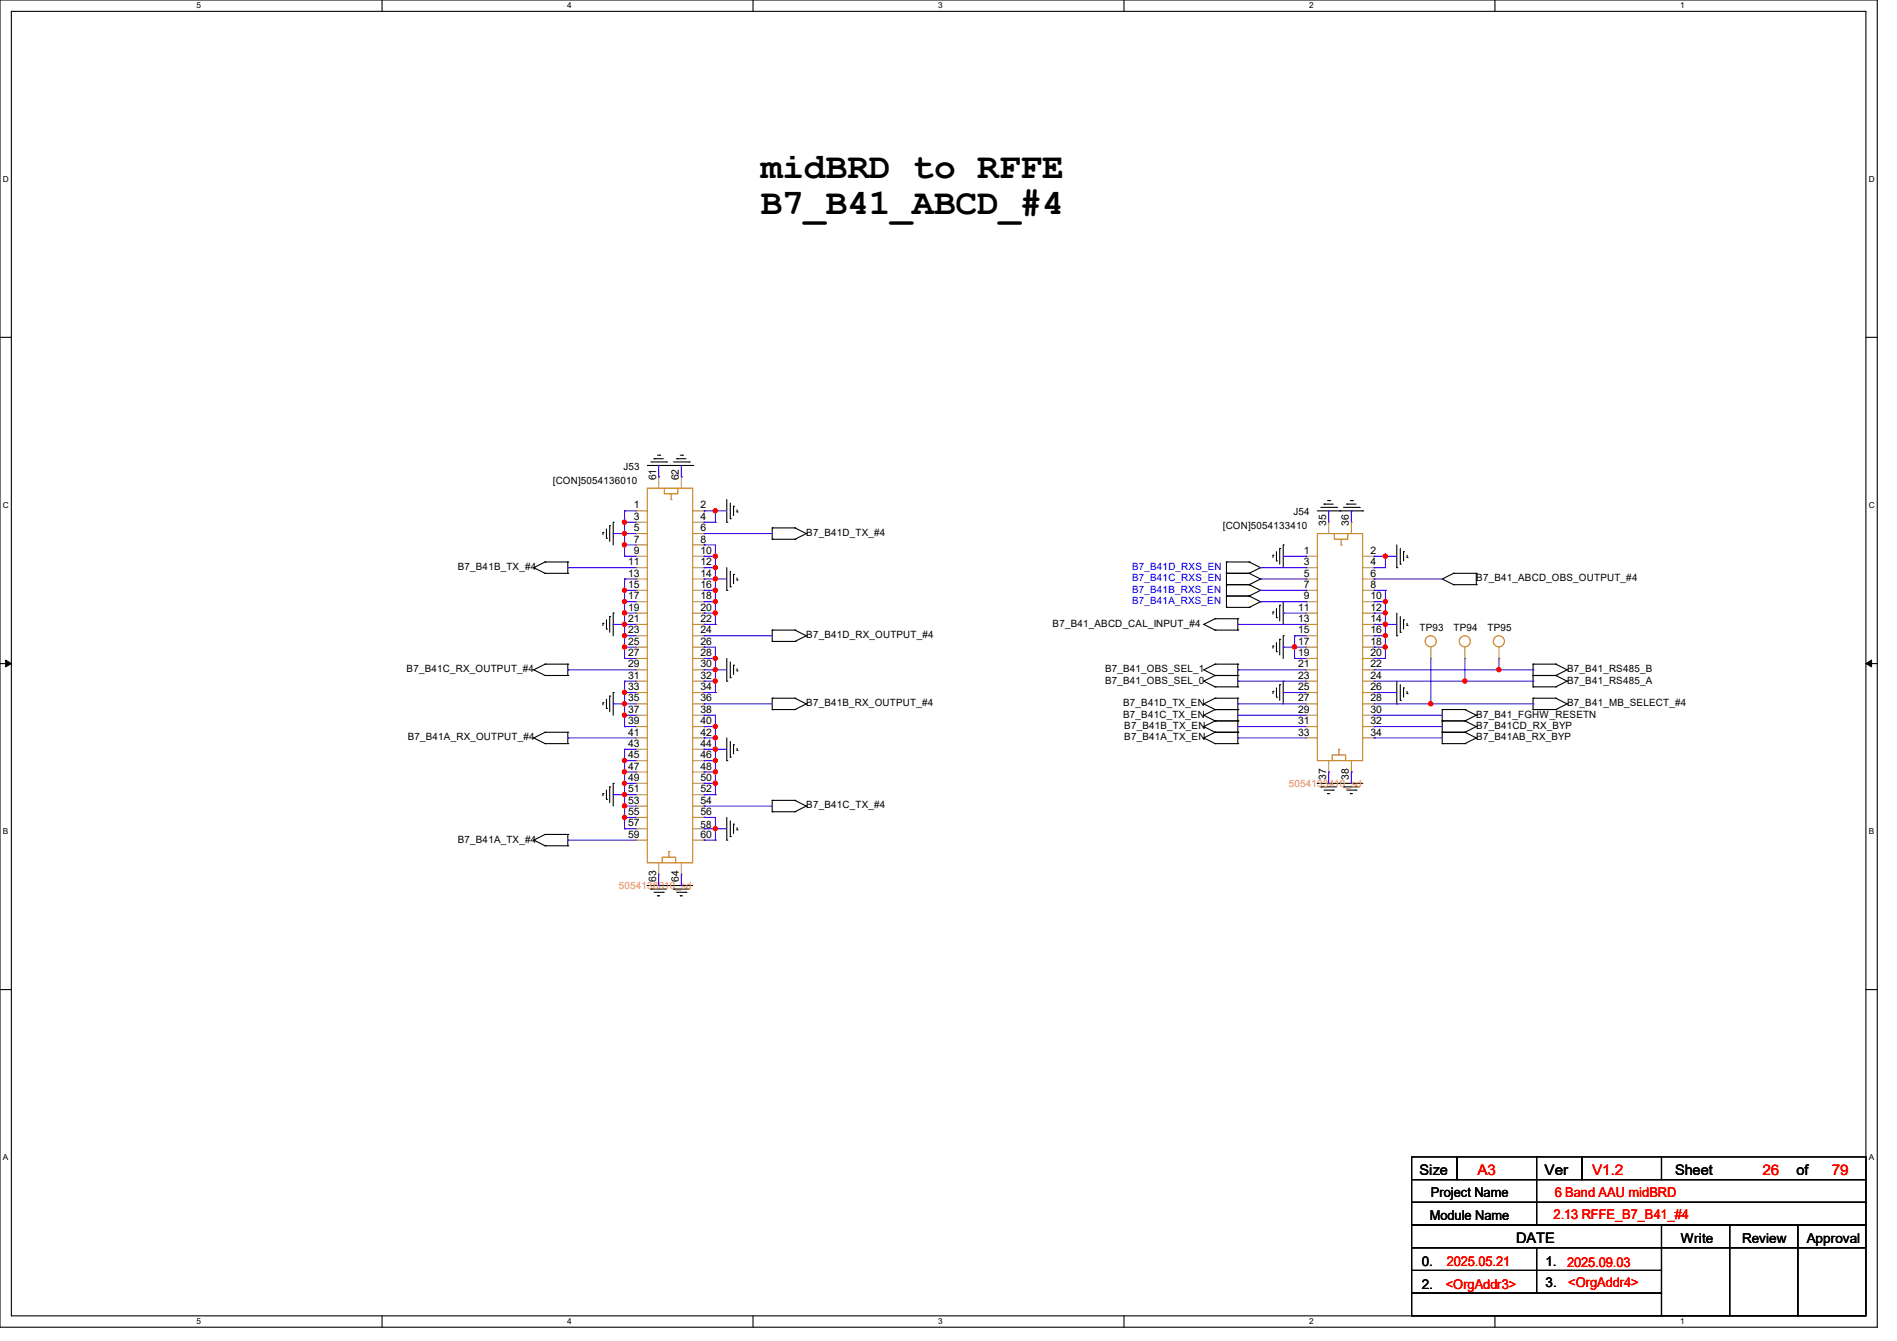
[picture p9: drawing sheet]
<svg xmlns="http://www.w3.org/2000/svg" width="297mm" height="210mm" viewBox="0 0 297 210" stroke-linecap="round" stroke-linejoin="round" font-family="sans-serif">
<path d="M0 0h293.9v207.9h-293.9zM1.8 1.8h290.3v204.3h-290.3z" fill="none" stroke="#000" stroke-width=".17"/>
<g fill="#fff">
<path d="M30.8 .2h.7v1.4h-.7z"/>
<path d="M30.8 206.2h.7v1.4h-.7z"/>
</g>
<path d="M59.8 0v1.8M59.8 206.1v1.8" fill="none" stroke="#000" stroke-width=".17"/>
<g fill="#fff">
<path d="M88.8 .2h.7v1.4h-.7z"/>
<path d="M88.8 206.2h.7v1.4h-.7z"/>
</g>
<path d="M117.9 0v1.8M117.9 206.1v1.8" fill="none" stroke="#000" stroke-width=".17"/>
<g fill="#fff">
<path d="M146.9 .2h.7v1.4h-.7z"/>
<path d="M146.9 206.2h.7v1.4h-.7z"/>
</g>
<path d="M176 0v1.8M176 206.1v1.8" fill="none" stroke="#000" stroke-width=".17"/>
<g fill="#fff">
<path d="M205 .2h.7v1.4h-.7z"/>
<path d="M205 206.2h.7v1.4h-.7z"/>
</g>
<path d="M234.1 0v1.8M234.1 206.1v1.8" fill="none" stroke="#000" stroke-width=".17"/>
<g fill="#fff">
<path d="M263.1 .2h.6v1.4h-.6z"/>
<path d="M263.1 206.2h.6v1.4h-.6z"/>
<path d="M.5 27.3h.9v1.4h-.9z"/>
<path d="M292.6 27.3h.9v1.4h-.9z"/>
<path d="M.5 78.4h.9v1.4h-.9z"/>
<path d="M292.6 78.4h.9v1.4h-.9z"/>
</g>
<path d="M0 52.8h1.8M292.1 52.8h1.8" fill="none" stroke="#000" stroke-width=".17"/>
<g fill="#fff">
<path d="M.5 129.5h.8v1.4h-.8z"/>
<path d="M292.6 129.5h.8v1.4h-.8z"/>
</g>
<path d="M0 103.9h1.8M292.1 103.9h1.8" fill="none" stroke="#000" stroke-width=".17"/>
<path d="M.9 103.4l.9 .5-.9 .5zM292.1 103.9l.9-.5v1z" fill="#000" stroke="#000" stroke-width=".16"/>
<g fill="#fff">
<path d="M.5 180.5h.8v1.4h-.8z"/>
<path d="M292.6 180.5h.8v1.4h-.8z"/>
</g>
<g fill="none" stroke="#000" stroke-width=".17">
<path d="M101.3 72.9h7.2M101.9 72.3h2.5M102.4 71.8h.1M102.4 71.8h1.4M103 71.3h.3M103.3 71.3h.1M104.4 72.3h.1M104.9 72.9h.1M105.5 72.3h2.4M106 71.8h.1M106 71.8h1.4M106.5 71.3h.3"/>
<path d="M106.8 71.3h.1M107.9 72.3h.1M108.5 72.9h.1M113.8 78.2v3.6M114.3 78.8v2.4M114.9 79.3h.1M114.9 79.3v1.4M115.4 79.8v.4M206.8 79.5h2.5M207.3 79h.1M207.3 79h1.4M207.9 78.4h.3"/>
<path d="M208.2 78.4h.1M209.3 79.5h.1M210.4 79.5h2.4M210.9 79h.1M210.9 79h1.4M211.4 78.4h.4M211.8 78.4h.1M212.8 79.5h.1M83.6 88.9h.1M83.6 88.9l1.7 .9M85.3 88h.1M85.3 89.8h.1"/>
<path d="M85.3 88h3.6M85.3 88l-1.7 .9M85.3 89.8h3.6M88.9 89.8h.1M88.9 88h.1M88.9 88v1.8M94.4 97.6h.1M94.4 83.4h.1M94.4 83.4v.3M94.4 97.6v.4M95 98.5h.1M95 84.3h.1"/>
<path d="M95 82.8v1.5M95 97.1v1.4M95.5 96.6h.1M95.5 82.3h.1M95.5 82.3v2.5M95.5 96.6v2.4M96 96h.1M96 81.8h.1M96 81.8v3.5M96 96v3.6M113.8 92.5h.1M113.8 81.8h.1"/>
<path d="M113.8 88.9v3.6M114.3 91.9h.1M114.3 81.2h.1M114.3 89.5v2.4M114.9 90h.1M114.9 90v1.4M115.4 90.8h.1M115.4 80.2h.1M115.4 90.5v.3M120.9 98.7h.1M120.9 82.7h.1M120.9 84.5h.1"/>
<path d="M120.9 82.7v1.8M120.9 98.7v1.8M120.9 98.7h3.6M120.9 84.5h3.6M120.9 82.7h3.6M124.5 98.7h.1M124.5 84.5h.1M124.5 82.7h.1M124.5 98.7l1.7 .9M124.5 82.7l1.7 .9M126.2 99.6h.1M126.2 83.6h.1"/>
<path d="M126.2 99.6l-1.7 .9M126.2 83.6l-1.7 .9M188.5 97.8h.1M188.5 97.8l1.7 .9M190.2 96.9h.1M190.2 98.7h.1M190.2 98.7h3.6M190.2 96.9h3.6M190.2 96.9l-1.7 .9M192 88h.1M192 89.8h.1M192 91.6h.1"/>
<path d="M192 93.3h.1M192 95.1h.1M192 88h3.6M192 89.8h3.6M192 88v7.1M192 91.6h3.6M192 93.3h3.6M192 95.1h3.6M193.8 98.7h.1M193.8 96.9h.1M193.8 96.9v1.8M195.6 89.8h.1"/>
<path d="M195.6 88h.1M195.6 91.6h.1M195.6 93.3h.1M195.6 95.1h.1M195.6 88l1.8 .9M195.6 89.8l1.8 .9M195.6 91.6l1.8 .9M195.6 93.3l1.8 .9M197.4 88.9h.1M197.4 90.7h.1M197.4 92.5h.1M197.4 94.2h.1"/>
<path d="M197.4 88.9l-1.8 .9M197.4 90.7l-1.8 .9M197.4 92.5l-1.8 .8M197.4 94.2l-1.8 .9M199.3 87h.1M199.3 95.8h.1M199.3 87v.3M199.3 95.8v.4M199.9 87.8h.1M199.9 96.7h.1M199.9 86.4v1.4M199.9 95.3v1.4"/>
<path d="M200.4 85.9h.1M200.4 94.8h.1M200.4 85.9v2.4M200.4 94.8v2.4M200.9 85.3h.1M200.9 94.2h.1M200.9 99.6h.1M200.9 85.3v3.6M200.9 94.2v3.6M200.9 99.6v3.5M206.2 80h7.2M209.8 80h.1"/>
<path d="M213.4 80h.1M218.7 88.9h.1M218.7 99.6h.1M218.7 85.3v3.6M218.7 96v3.6M219.2 88.3h.1M219.2 99h.1M219.2 85.9v2.4M219.2 96.6v2.4M219.8 86.4h.1M219.8 97.1h.1M219.8 86.4v1.4"/>
<path d="M219.8 97.1v1.4M220.3 87.3h.1M220.3 98h.1M220.3 87v.3M220.3 97.6v.4M225.8 90.7h.1M225.8 90.7l1.8 .9M227.6 89.8h.1M227.6 91.6h.1M227.6 89.8h3.5M227.6 91.6h3.5M227.6 89.8l-1.8 .9"/>
<path d="M231.1 91.6h.1M231.1 89.8h.1M231.1 89.8v1.8M83.6 115.6h.1M83.6 104.9h.1M83.6 104.9l1.7 .9M83.6 115.6l1.7 .9M85.3 114.7h.1M85.3 116.5h.1M85.3 104h.1M85.3 105.8h.1M85.3 114.7h3.6"/>
<path d="M85.3 114.7l-1.7 .9M85.3 116.5h3.6M85.3 104h3.6M85.3 104l-1.7 .9M85.3 105.8h3.6M88.9 116.5h.1M88.9 114.7h.1M88.9 105.8h.1M88.9 104h.1M88.9 104v1.8M88.9 114.7v1.8M94.4 110.1h.1"/>
<path d="M94.4 110.1v.3M95 111h.1M95 109.5v1.5M95.5 109h.1M95.5 109v2.5M96 108.5h.1M96 108.5v3.5M113.8 119.1h.1M113.8 106.7h.1M113.8 103.1v3.6M113.8 115.6v3.5M114.3 118.6h.1"/>
<path d="M114.3 106.1h.1M114.3 103.7v2.4M114.3 116.1v2.5M114.9 116.6h.1M114.9 104.2h.1M114.9 104.2v1.4M114.9 116.6v1.5M115.4 117.5h.1M115.4 105.1h.1M115.4 104.7v.4M115.4 117.2v.3M120.9 109.3h.1"/>
<path d="M120.9 111.1h.1M120.9 100.5h.1M120.9 109.3v1.8M120.9 111.1h3.6M120.9 109.3h3.6M120.9 100.5h3.6M124.5 111.1h.1M124.5 109.3h.1M124.5 100.5h.1M124.5 109.3l1.7 .9M126.2 110.2h.1M126.2 110.2l-1.7 .9"/>
<path d="M188.5 104.9h.1M188.5 106.7h.1M188.5 110.2h.1M188.5 112h.1M188.5 113.8h.1M188.5 115.6h.1M188.5 104.9l1.7 .9M188.5 106.7l1.7 .9M188.5 110.2l1.7 .9M188.5 112l1.7 .9M188.5 113.8l1.7 .9M188.5 115.6l1.7 .9"/>
<path d="M190.2 104h.1M190.2 105.8h.1M190.2 107.6h.1M190.2 109.3h.1M190.2 111.1h.1M190.2 112.9h.1M190.2 114.7h.1M190.2 116.5h.1M190.2 114.7h3.6M190.2 116.5h3.6M190.2 111.1h3.6M190.2 109.3h3.6"/>
<path d="M190.2 104h3.6M190.2 105.8h3.6M190.2 104l-1.7 .9M190.2 105.8l-1.7 .9M190.2 107.6h3.6M190.2 109.3l-1.7 .9M190.2 111.1l-1.7 .9M190.2 112.9h3.6M190.2 112.9l-1.7 .9M190.2 114.7l-1.7 .9M193.8 105.8h.1M193.8 104h.1"/>
<path d="M193.8 107.6h.1M193.8 111.1h.1M193.8 109.3h.1M193.8 112.9h.1M193.8 114.7h.1M193.8 116.5h.1M193.8 104v3.6M193.8 109.3v7.2M199.3 101.2h.1M199.3 108.3h.1M199.3 101.2v.3M199.3 108.3v.3"/>
<path d="M199.9 102.1h.1M199.9 109.2h.1M199.9 100.6v1.5M199.9 107.7v1.5M200.4 100.1h.1M200.4 107.2h.1M200.4 100.1v2.5M200.4 107.2v2.5M200.9 106.7h.1M200.9 106.7v3.5M218.7 110.2h.1M218.7 106.7v3.5"/>
<path d="M219.2 109.7h.1M219.2 107.2v2.5M219.8 107.7h.1M219.8 107.7v1.5M220.3 108.6h.1M220.3 108.3v.3M225.8 111.1h.1M225.8 112.9h.1M225.8 114.7h.1M225.8 116.5h.1M225.8 114.7h3.6M225.8 116.5h3.6"/>
<path d="M225.8 111.1h3.6M225.8 112.9h3.6M225.8 111.1v5.4M229.4 112.9h.1M229.4 111.1h.1M229.4 114.7h.1M229.4 116.5h.1M229.4 111.1l1.7 .9M229.4 112.9l1.7 .9M229.4 114.7l1.7 .9M231.1 112h.1M231.1 113.8h.1"/>
<path d="M231.1 115.6h.1M231.1 112l-1.7 .9M231.1 113.8l-1.7 .9M231.1 115.6l-1.7 .9M240 104h.1M240 105.8h.1M240 107.6h.1M240 109.3h.1M240 111.1h.1M240 111.1h3.6M240 109.3h3.6M240 104h3.6"/>
<path d="M240 105.8h3.6M240 104v3.6M240 109.3v1.8M240 107.6h3.6M243.6 105.8h.1M243.6 104h.1M243.6 107.6h.1M243.6 111.1h.1M243.6 109.3h.1M243.6 104l1.8 .9M243.6 105.8l1.8 .9M243.6 109.3l1.8 .9"/>
<path d="M245.4 104.9h.1M245.4 106.7h.1M245.4 110.2h.1M245.4 104.9l-1.8 .9M245.4 106.7l-1.8 .9M245.4 110.2l-1.8 .9M83.6 131.6h.1M83.6 131.6l1.7 .9M85.3 130.7h.1M85.3 132.5h.1M85.3 130.7h3.6M85.3 130.7l-1.7 .9"/>
<path d="M85.3 132.5h3.6M88.9 132.5h.1M88.9 130.7h.1M88.9 130.7v1.8M94.4 124.3h.1M94.4 124.3v.3M95 125.2h.1M95 123.7v1.5M95.5 123.2h.1M95.5 123.2v2.5M96 122.7h.1M96 122.7v3.5"/>
<path d="M101.3 138.7h.1M101.3 138.7h7.2M101.9 139.2h.1M101.9 139.2h2.5M102.4 139.7h1.4M103.8 139.7h.1M104.9 138.7h.1M105.5 139.2h.1M105.5 139.2h2.4M106 139.7h1.4M107.4 139.7h.1M113.8 131.6h.1"/>
<path d="M113.8 128v3.6M114.3 131h.1M114.3 128.6v2.4M114.9 129.1h.1M114.9 129.1v1.4M115.4 130h.1M115.4 129.6v.4M120.9 125.3h.1M120.9 127.1h.1M120.9 127.1h3.6M120.9 125.3h3.6M120.9 125.3v1.8"/>
<path d="M124.5 127.1h.1M124.5 125.3h.1M124.5 125.3l1.7 .9M126.2 126.2h.1M126.2 126.2l-1.7 .9M206.2 122.7h.1M206.2 122.7h7.2M206.8 123.2h.1M206.8 123.2h2.5M207.3 123.7h1.4M207.9 124.3h.1M207.9 124.3h.3"/>
<path d="M208.7 123.7h.1M209.8 122.7h.1M210.4 123.2h.1M210.4 123.2h2.4M210.9 123.7h1.4M211.4 124.3h.1M211.4 124.3h.4M212.3 123.7h.1M0 155h1.8M103 140.3h.1M103 140.3h.3M106.5 140.3h.1"/>
<path d="M106.5 140.3h.3M292.1 155h1.8M221 188.3h19.6v3.6h-19.6zM221 195.4h19.6v3.6h-19.6zM221 181.2h7.1v3.5h-7.1zM221 191.9h39.1v3.5h-39.1zM221 184.7h19.6v3.6h-19.6zM221 199h19.6v3.5h-19.6zM228.1 181.2h12.5v3.5h-12.5zM240.6 188.3h51.5v3.6h-51.5zM240.6 195.4h19.5v3.6h-19.5zM240.6 181.2h7.1v3.5h-7.1z"/>
<path d="M240.6 184.7h51.5v3.6h-51.5zM240.6 199h19.5v3.5h-19.5zM247.7 181.2h12.4v3.5h-12.4zM260.1 195.4h10.7v10.7h-10.7zM260.1 191.9h10.7v3.5h-10.7zM260.1 181.2h32v3.5h-32zM270.8 195.4h10.7v10.7h-10.7zM270.8 191.9h10.7v3.5h-10.7zM281.5 195.4h10.6v10.7h-10.6zM281.5 191.9h10.6v3.5h-10.6zM221 202.5h39.1v3.6h-39.1z"/>
</g>
<g fill="none" stroke="#cc8006" stroke-width=".17">
<path d="M101.3 76.5h7.2v58.6h-7.2zM104 76.5v.8h2.1v-.8M105.1 78.2h.1M105.1 77.3v.9M206.2 83.6h7.2v35.5h-7.2zM208.9 83.6v.9h2.1v-.9M210 85.3h.1M210 84.5v.8M208.6 119.1v-.9h2.1v.9M209.6 117.3h.1M209.6 117.3v.9M103.7 135.1v-.9h2.1v.9"/>
<path d="M104.7 133.3h.1M104.7 133.3v.9"/>
<circle cx="224" cy="100.4" r=".87"/>
<circle cx="229.3" cy="100.4" r=".87"/>
<circle cx="234.7" cy="100.4" r=".87"/>
</g>
<g fill="none" stroke="#a84" stroke-width=".17">
<path d="M103.1 74.7h.1M103.1 74.7v1.8M106.7 74.7h.1M106.7 74.7v1.8M99.6 80h.1M99.6 81.8h.1M99.6 83.6h.1M99.6 85.3h.1M99.6 87.1h.1M99.6 88.9h.1M99.6 90.7h.1M99.6 92.5h.1"/>
<path d="M99.6 94.2h.1M99.6 96h.1M99.6 97.8h.1M99.6 99.6h.1M99.6 87.1h1.7M99.6 88.9h1.7M99.6 90.7h1.7M99.6 92.5h1.7M99.6 94.2h1.7M99.6 96h1.7M99.6 97.8h1.7M99.6 99.6h1.7"/>
<path d="M99.6 80h1.7M99.6 81.8h1.7M99.6 83.6h1.7M99.6 85.3h1.7M108.5 87.1h1.7M108.5 88.9h1.7M108.5 90.7h1.7M108.5 92.5h1.7M108.5 94.2h1.7M108.5 96h1.7M108.5 97.8h1.7M108.5 99.6h1.7"/>
<path d="M108.5 80h1.7M108.5 81.8h1.7M108.5 83.6h1.7M108.5 85.3h1.7M110.2 80h.1M110.2 81.8h.1M110.2 83.6h.1M110.2 85.3h.1M110.2 87.1h.1M110.2 88.9h.1M110.2 90.7h.1M110.2 92.5h.1"/>
<path d="M110.2 94.2h.1M110.2 96h.1M110.2 97.8h.1M110.2 99.6h.1M204.5 87.1h.1M204.5 88.9h.1M204.5 90.7h.1M204.5 92.5h.1M204.5 94.2h.1M204.5 96h.1M204.5 97.8h.1M204.5 99.6h.1"/>
<path d="M204.5 87.1h1.7M204.5 88.9h1.7M204.5 90.7h1.7M204.5 92.5h1.7M204.5 94.2h1.7M204.5 96h1.7M204.5 97.8h1.7M204.5 99.6h1.7M208 81.8h.1M208 81.8v1.8M211.6 81.8h.1M211.6 81.8v1.8"/>
<path d="M213.4 87.1h1.7M213.4 88.9h1.7M213.4 90.7h1.7M213.4 92.5h1.7M213.4 94.2h1.7M213.4 96h1.7M213.4 97.8h1.7M213.4 99.6h1.7M215.1 87.1h.1M215.1 88.9h.1M215.1 90.7h.1M215.1 92.5h.1"/>
<path d="M215.1 94.2h.1M215.1 96h.1M215.1 97.8h.1M215.1 99.6h.1M99.6 101.3h.1M99.6 103.1h.1M99.6 104.9h.1M99.6 106.7h.1M99.6 108.5h.1M99.6 110.2h.1M99.6 112h.1M99.6 113.8h.1"/>
<path d="M99.6 115.6h.1M99.6 117.3h.1M99.6 119.1h.1M99.6 101.3h1.7M99.6 103.1h1.7M99.6 104.9h1.7M99.6 106.7h1.7M99.6 108.5h1.7M99.6 110.2h1.7M99.6 112h1.7M99.6 113.8h1.7M99.6 115.6h1.7"/>
<path d="M99.6 117.3h1.7M99.6 119.1h1.7M108.5 101.3h1.7M108.5 103.1h1.7M108.5 104.9h1.7M108.5 106.7h1.7M108.5 108.5h1.7M108.5 110.2h1.7M108.5 112h1.7M108.5 113.8h1.7M108.5 115.6h1.7M108.5 117.3h1.7"/>
<path d="M108.5 119.1h1.7M110.2 101.3h.1M110.2 103.1h.1M110.2 104.9h.1M110.2 106.7h.1M110.2 108.5h.1M110.2 110.2h.1M110.2 112h.1M110.2 113.8h.1M110.2 115.6h.1M110.2 117.3h.1M110.2 119.1h.1"/>
<path d="M204.5 101.3h.1M204.5 103.1h.1M204.5 104.9h.1M204.5 106.7h.1M204.5 108.5h.1M204.5 110.2h.1M204.5 112h.1M204.5 113.8h.1M204.5 115.6h.1M204.5 101.3h1.7M204.5 103.1h1.7M204.5 104.9h1.7"/>
<path d="M204.5 106.7h1.7M204.5 108.5h1.7M204.5 110.2h1.7M204.5 112h1.7M204.5 113.8h1.7M204.5 115.6h1.7M208 119.1v1.8M211.6 119.1v1.8M213.4 101.3h1.7M213.4 103.1h1.7M213.4 104.9h1.7M213.4 106.7h1.7"/>
<path d="M213.4 108.5h1.7M213.4 110.2h1.7M213.4 112h1.7M213.4 113.8h1.7M213.4 115.6h1.7M215.1 101.3h.1M215.1 103.1h.1M215.1 104.9h.1M215.1 106.7h.1M215.1 108.5h.1M215.1 110.2h.1M215.1 112h.1"/>
<path d="M215.1 113.8h.1M215.1 115.6h.1M224 103.1h.1M224 101.3v1.8M229.4 103.1h.1M229.4 101.3v1.8M234.7 103.1h.1M234.7 101.3v1.8M99.6 120.9h.1M99.6 122.7h.1M99.6 124.5h.1M99.6 126.2h.1"/>
<path d="M99.6 128h.1M99.6 129.8h.1M99.6 131.6h.1M99.6 120.9h1.7M99.6 122.7h1.7M99.6 124.5h1.7M99.6 126.2h1.7M99.6 128h1.7M99.6 129.8h1.7M99.6 131.6h1.7M103.1 136.9h.1M103.1 135.1v1.8"/>
<path d="M106.7 136.9h.1M106.7 135.1v1.8M108.5 120.9h1.7M108.5 122.7h1.7M108.5 124.5h1.7M108.5 126.2h1.7M108.5 128h1.7M108.5 129.8h1.7M108.5 131.6h1.7M110.2 120.9h.1M110.2 122.7h.1M110.2 124.5h.1"/>
<path d="M110.2 126.2h.1M110.2 128h.1M110.2 129.8h.1M110.2 131.6h.1M208 120.9h.1M211.6 120.9h.1"/>
</g>
<g fill="none" stroke="#4200ff" stroke-width=".17">
<path d="M103.1 74.7h.1M103.1 72.9v1.8M106.7 74.7h.1M106.7 72.9v1.8M88.9 88.9h.1M88.9 88.9h10.7M96 97.8h.1M96 83.6h.1M96 97.8h3.6M96 83.6h3.6M97.8 99.6h.1M97.8 97.8h.1"/>
<path d="M97.8 96h.1M97.8 94.2h.1M97.8 92.5h.1M97.8 90.7h.1M97.8 87.1h.1M97.8 85.3h.1M97.8 83.6h.1M97.8 81.8h.1M97.8 80h.1M97.8 80v7.1M97.8 90.7v12.4M97.8 99.6h1.8"/>
<path d="M97.8 96h1.8M97.8 94.2h1.8M97.8 92.5h1.8M97.8 90.7h1.8M97.8 87.1h1.8M97.8 85.3h1.8M97.8 81.8h1.8M97.8 80h1.8M110.2 99.6h.1M110.2 97.8h.1M110.2 96h.1M110.2 94.2h.1"/>
<path d="M110.2 92.5h.1M110.2 90.7h.1M110.2 88.9h.1M110.2 87.1h.1M110.2 85.3h.1M110.2 83.6h.1M110.2 81.8h.1M110.2 80h.1M110.2 85.3h1.8v12.5M110.2 99.6h10.7M110.2 97.8h1.8M110.2 96h1.8"/>
<path d="M110.2 94.2h1.8M110.2 92.5h1.8M110.2 90.7h3.6M110.2 88.9h1.8M110.2 87.1h1.8M110.2 83.6h10.7M110.2 81.8h1.8M110.2 80h3.6M112 97.8h.1M112 96h.1M112 94.2h.1M112 92.5h.1"/>
<path d="M112 90.7h.1M112 88.9h.1M112 87.1h.1M112 81.8h.1M112 80h.1M112 80v1.8M193.8 97.8h.1M193.8 97.8h10.7M197.4 94.2h7.1M197.4 92.5h7.1M197.4 90.7h7.1M197.4 88.9h7.1"/>
<path d="M200.9 96h.1M200.9 96h3.6M200.9 87.1h3.6M202.7 99.6h.1M202.7 99.6h1.8M202.7 99.6v3.5M204.5 87.1h.1M204.5 88.9h.1M204.5 90.7h.1M204.5 92.5h.1M204.5 94.2h.1M208 80h.1"/>
<path d="M208 80v1.8M211.6 80h.1M211.6 80v1.8M215.1 87.1h.1M215.1 88.9h.1M215.1 90.7h.1M215.1 92.5h.1M215.1 94.2h.1M215.1 96h.1M215.1 97.8h.1M215.1 99.6h.1M215.1 99.6h1.8"/>
<path d="M215.1 97.8h3.6M215.1 96h1.8M215.1 94.2h1.8M215.1 92.5h1.8M215.1 90.7h10.7M215.1 87.1h3.6M216.9 87.1h.1M216.9 92.5h.1M216.9 94.2h.1M216.9 96h.1M216.9 97.8h.1M216.9 99.6h.1"/>
<path d="M216.9 92.5v10.6h-1.8M216.9 87.1v1.8h-1.8M88.9 115.6h.1M88.9 104.9h.1M88.9 115.6h10.7M88.9 104.9h10.7M96 110.2h.1M96 110.2h3.6M97.8 119.1h.1M97.8 117.3h.1M97.8 113.8h.1M97.8 112h.1"/>
<path d="M97.8 110.2h.1M97.8 108.5h.1M97.8 106.7h.1M97.8 103.1h.1M97.8 101.3h.1M97.8 106.7v7.1M97.8 117.3v12.5M97.8 119.1h1.8M97.8 117.3h1.8M97.8 113.8h1.8M97.8 112h1.8M97.8 108.5h1.8"/>
<path d="M97.8 106.7h1.8M97.8 103.1h1.8M97.8 101.3h1.8M110.2 119.1h.1M110.2 117.3h.1M110.2 115.6h.1M110.2 113.8h.1M110.2 112h.1M110.2 110.2h.1M110.2 108.5h.1M110.2 106.7h.1M110.2 104.9h.1"/>
<path d="M110.2 103.1h.1M110.2 101.3h.1M110.2 101.3h1.8v7.2M110.2 112h1.8v12.5M110.2 119.1h1.8M110.2 117.3h3.6M110.2 115.6h1.8M110.2 113.8h1.8M110.2 110.2h10.7M110.2 108.5h1.8M110.2 106.7h1.8M110.2 104.9h3.6"/>
<path d="M110.2 103.1h1.8M112 119.1h.1M112 117.3h.1M112 115.6h.1M112 113.8h.1M112 108.5h.1M112 106.7h.1M112 104.9h.1M112 103.1h.1M193.8 104.9h.1M193.8 106.7h.1M193.8 110.2h.1"/>
<path d="M193.8 112h.1M193.8 113.8h.1M193.8 115.6h.1M193.8 115.6h10.7M193.8 113.8h10.7M193.8 112h10.7M193.8 110.2h10.7M193.8 106.7h10.7M193.8 104.9h10.7M200.9 101.3h.1M200.9 108.5h.1M200.9 108.5h3.6"/>
<path d="M200.9 101.3h3.6M202.7 101.3h.1M202.7 103.1h.1M202.7 103.1h1.8M215.1 101.3h.1M215.1 103.1h.1M215.1 108.5h.1M215.1 112h.1M215.1 113.8h.1M215.1 115.6h.1M215.1 115.6h10.7M215.1 113.8h10.7"/>
<path d="M215.1 112h10.7M215.1 110.2h24.9M215.1 108.5h3.6M215.1 106.7h24.9M215.1 104.9h24.9M215.1 101.3h1.8M216.9 101.3h.1M224 110.2h.1M224 103.1v7.1M229.4 106.7h.1M229.4 103.1v3.6M234.7 104.9h.1"/>
<path d="M234.7 103.1v1.8M240 110.2h.1M240 106.7h.1M240 104.9h.1M88.9 131.6h.1M88.9 131.6h10.7M96 124.5h.1M96 124.5h3.6M97.8 129.8h.1M97.8 128h.1M97.8 126.2h.1M97.8 124.5h.1"/>
<path d="M97.8 122.7h.1M97.8 120.9h.1M97.8 129.8h1.8M97.8 128h1.8M97.8 126.2h1.8M97.8 122.7h1.8M97.8 120.9h1.8M103.1 138.7h.1M103.1 136.9v1.8M106.7 138.7h.1M106.7 136.9v1.8M110.2 131.6h.1"/>
<path d="M110.2 129.8h.1M110.2 128h.1M110.2 126.2h.1M110.2 124.5h.1M110.2 122.7h.1M110.2 120.9h.1M110.2 131.6h1.8M110.2 128h1.8v3.6M110.2 129.8h3.6M110.2 126.2h10.7M110.2 124.5h1.8M110.2 122.7h1.8"/>
<path d="M110.2 120.9h1.8M112 131.6h.1M112 129.8h.1M112 124.5h.1M112 122.7h.1M112 120.9h.1M208 120.9h.1M208 120.9v1.8M211.6 120.9h.1M211.6 120.9v1.8"/>
</g>
<g fill="#f00" stroke="#f00" stroke-width=".17">
<circle cx="112" cy="129.8" r=".32"/>
<circle cx="97.8" cy="126.2" r=".32"/>
<circle cx="97.8" cy="128" r=".32"/>
<circle cx="97.8" cy="124.4" r=".32"/>
<circle cx="97.8" cy="122.7" r=".32"/>
<circle cx="112" cy="122.7" r=".32"/>
<circle cx="97.8" cy="120.9" r=".32"/>
<circle cx="112" cy="120.9" r=".32"/>
<circle cx="97.8" cy="119.1" r=".32"/>
<circle cx="112" cy="119.1" r=".32"/>
<circle cx="112" cy="117.3" r=".32"/>
<circle cx="112" cy="115.5" r=".32"/>
<circle cx="112" cy="113.8" r=".32"/>
<circle cx="97.8" cy="110.2" r=".32"/>
<circle cx="97.8" cy="112" r=".32"/>
<circle cx="97.8" cy="108.4" r=".32"/>
<circle cx="112" cy="104.9" r=".32"/>
<circle cx="112" cy="106.7" r=".32"/>
<circle cx="112" cy="103.1" r=".32"/>
<circle cx="97.8" cy="101.3" r=".32"/>
<circle cx="97.8" cy="99.5" r=".32"/>
<circle cx="97.8" cy="97.8" r=".32"/>
<circle cx="97.8" cy="96" r=".32"/>
<circle cx="112" cy="96" r=".32"/>
<circle cx="97.8" cy="92.4" r=".32"/>
<circle cx="97.8" cy="94.2" r=".32"/>
<circle cx="112" cy="94.2" r=".32"/>
<circle cx="112" cy="92.4" r=".32"/>
<circle cx="112" cy="90.7" r=".32"/>
<circle cx="112" cy="88.9" r=".32"/>
<circle cx="97.8" cy="85.3" r=".32"/>
<circle cx="112" cy="87.1" r=".32"/>
<circle cx="97.8" cy="81.8" r=".32"/>
<circle cx="97.8" cy="83.5" r=".32"/>
<circle cx="112" cy="80" r=".32"/>
<circle cx="216.9" cy="87.1" r=".32"/>
<circle cx="216.9" cy="94.2" r=".32"/>
<circle cx="216.9" cy="96" r=".32"/>
<circle cx="216.9" cy="97.8" r=".32"/>
<circle cx="216.9" cy="99.5" r=".32"/>
<circle cx="202.7" cy="101.3" r=".32"/>
<circle cx="216.9" cy="101.3" r=".32"/>
<circle cx="234.7" cy="104.9" r=".32"/>
<circle cx="224" cy="110.2" r=".32"/>
<circle cx="229.3" cy="106.7" r=".32"/>
</g>
<g font-size="5.7">
<text x="119.1" y="27.8">midBRD to RFFE</text>
<text x="119.1" y="33.5">B7_B41_ABCD_#4</text>
</g>
<g font-size="2.3">
<text x="222.2" y="184">Size</text>
<text x="241.8" y="184">Ver</text>
<text x="262.3" y="184">Sheet</text>
<text x="281.3" y="184">of</text>
<text x="237.4" y="194.6">DATE</text>
</g>
<g font-size="2.3" fill="#f00">
<text x="231.3" y="184">A3</text>
<text x="249.3" y="184">V1.2</text>
<text x="275.9" y="184">26</text>
<text x="286.8" y="184">79</text>
</g>
<g font-size="2.1">
<text x="223.9" y="191.1">Module Name</text>
<text x="224" y="187.4">Project Name</text>
<text x="263.1" y="194.7">Write</text>
<text x="272.7" y="194.7">Review</text>
<text x="282.9" y="194.7">Approval</text>
<text x="222.6" y="198.2">0.</text>
<text x="222.6" y="201.8">2.</text>
<text x="242" y="198.2">1.</text>
<text x="242" y="201.6">3.</text>
</g>
<g font-size="2.1" fill="#f00">
<text x="243.2" y="191">2.13 RFFE_B7_B41_#4</text>
<text x="243.4" y="187.4">6 Band AAU midBRD</text>
<text x="226.4" y="201.8">&lt;OrgAddr3&gt;</text>
<text x="226.5" y="198.2">2025.05.21</text>
<text x="245.4" y="198.4">2025.09.03</text>
<text x="245.5" y="201.6">&lt;OrgAddr4&gt;</text>
</g>
<g font-size="1.6">
<text x="86.6" y="75.8">[CON]5054136010</text>
<text x="97.6" y="73.6">J53</text>
<text x="102.7" y="75.2" transform="rotate(-90 102.7 75.2)">61</text>
<text x="106.3" y="75.2" transform="rotate(-90 106.3 75.2)">62</text>
<text x="99.2" y="79.6">1</text>
<text x="99.2" y="81.4">3</text>
<text x="99.2" y="83.2">5</text>
<text x="109.7" y="79.6">2</text>
<text x="109.7" y="81.4">4</text>
<text x="109.7" y="83.2">6</text>
<text x="126.2" y="83.9">B7_B41D_TX_#4</text>
<text x="191.5" y="82.9">[CON]5054133410</text>
<text x="202.5" y="80.7">J54</text>
<text x="207.6" y="82.3" transform="rotate(-90 207.6 82.3)">35</text>
<text x="211.2" y="82.3" transform="rotate(-90 211.2 82.3)">36</text>
<text x="71.7" y="89.3">B7_B41B_TX_#4</text>
<text x="98.3" y="88.5">11</text>
<text x="99.2" y="85">7</text>
<text x="99.2" y="86.7">9</text>
<text x="109.7" y="85">8</text>
<text x="109.7" y="86.7">10</text>
<text x="109.7" y="88.5">12</text>
<text x="204.1" y="86.7">1</text>
<text x="204.1" y="88.5">3</text>
<text x="214.6" y="86.7">2</text>
<text x="214.6" y="88.5">4</text>
<text x="98.3" y="90.3">13</text>
<text x="98.3" y="92.1">15</text>
<text x="98.3" y="93.9">17</text>
<text x="98.3" y="95.6">19</text>
<text x="109.7" y="90.3">14</text>
<text x="109.7" y="92.1">16</text>
<text x="109.7" y="93.9">18</text>
<text x="109.7" y="95.6">20</text>
<text x="203.2" y="95.6">11</text>
<text x="204.1" y="90.3">5</text>
<text x="204.1" y="92.1">7</text>
<text x="204.1" y="93.9">9</text>
<text x="214.6" y="90.3">6</text>
<text x="214.6" y="92.1">8</text>
<text x="214.6" y="93.9">10</text>
<text x="214.6" y="95.6">12</text>
<text x="231.1" y="91.1">B7_B41_ABCD_OBS_OUTPUT_#4</text>
<text x="98.3" y="97.4">21</text>
<text x="98.3" y="99.2">23</text>
<text x="98.3" y="101">25</text>
<text x="109.7" y="97.4">22</text>
<text x="109.7" y="99.2">24</text>
<text x="109.7" y="101">26</text>
<text x="126.2" y="99.9">B7_B41D_RX_OUTPUT_#4</text>
<text x="164.8" y="98.2">B7_B41_ABCD_CAL_INPUT_#4</text>
<text x="203.2" y="97.4">13</text>
<text x="203.2" y="99.2">15</text>
<text x="203.2" y="101">17</text>
<text x="214.6" y="97.4">14</text>
<text x="214.6" y="99.2">16</text>
<text x="214.6" y="101">18</text>
<text x="222.2" y="98.9">TP93</text>
<text x="227.6" y="98.9">TP94</text>
<text x="232.9" y="98.9">TP95</text>
<text x="63.7" y="105.3">B7_B41C_RX_OUTPUT_#4</text>
<text x="98.3" y="102.7">27</text>
<text x="98.3" y="104.5">29</text>
<text x="98.3" y="106.3">31</text>
<text x="109.7" y="102.7">28</text>
<text x="109.7" y="104.5">30</text>
<text x="109.7" y="106.3">32</text>
<text x="173" y="105.3">B7_B41_OBS_SEL_1</text>
<text x="173" y="107.1">B7_B41_OBS_SEL_0</text>
<text x="203.2" y="102.7">19</text>
<text x="203.2" y="104.5">21</text>
<text x="203.2" y="106.3">23</text>
<text x="214.6" y="102.7">20</text>
<text x="214.6" y="104.5">22</text>
<text x="214.6" y="106.3">24</text>
<text x="245.4" y="105.3">B7_B41_RS485_B</text>
<text x="245.4" y="107.1">B7_B41_RS485_A</text>
<text x="98.3" y="108.1">33</text>
<text x="98.3" y="109.9">35</text>
<text x="98.3" y="111.6">37</text>
<text x="98.3" y="113.4">39</text>
<text x="109.7" y="108.1">34</text>
<text x="109.7" y="109.9">36</text>
<text x="109.7" y="111.6">38</text>
<text x="109.7" y="113.4">40</text>
<text x="126.2" y="110.6">B7_B41B_RX_OUTPUT_#4</text>
<text x="175.9" y="110.6">B7_B41D_TX_EN</text>
<text x="175.9" y="112.4">B7_B41C_TX_EN</text>
<text x="203.2" y="108.1">25</text>
<text x="203.2" y="109.9">27</text>
<text x="203.2" y="111.6">29</text>
<text x="203.2" y="113.4">31</text>
<text x="214.6" y="108.1">26</text>
<text x="214.6" y="109.9">28</text>
<text x="214.6" y="111.6">30</text>
<text x="214.6" y="113.4">32</text>
<text x="231.1" y="112.4">B7_B41_FGHW_RESETN</text>
<text x="245.4" y="110.6">B7_B41_MB_SELECT_#4</text>
<text x="63.8" y="115.9">B7_B41A_RX_OUTPUT_#4</text>
<text x="98.3" y="115.2">41</text>
<text x="98.3" y="117">43</text>
<text x="98.3" y="118.7">45</text>
<text x="109.7" y="115.2">42</text>
<text x="109.7" y="117">44</text>
<text x="109.7" y="118.7">46</text>
<text x="176" y="114.2">B7_B41B_TX_EN</text>
<text x="176" y="115.9">B7_B41A_TX_EN</text>
<text x="203.2" y="115.2">33</text>
<text x="214.6" y="115.2">34</text>
<text x="231.1" y="114.2">B7_B41CD_RX_BYP</text>
<text x="231.1" y="115.9">B7_B41AB_RX_BYP</text>
<text x="98.3" y="120.5">47</text>
<text x="98.3" y="122.3">49</text>
<text x="98.3" y="124.1">51</text>
<text x="98.3" y="125.9">53</text>
<text x="109.7" y="120.5">48</text>
<text x="109.7" y="122.3">50</text>
<text x="109.7" y="124.1">52</text>
<text x="109.7" y="125.9">54</text>
<text x="207.6" y="122.1" transform="rotate(-90 207.6 122.1)">37</text>
<text x="211.2" y="122.1" transform="rotate(-90 211.2 122.1)">38</text>
<text x="71.7" y="131.9">B7_B41A_TX_#4</text>
<text x="98.3" y="127.6">55</text>
<text x="98.3" y="129.4">57</text>
<text x="98.3" y="131.2">59</text>
<text x="109.7" y="127.6">56</text>
<text x="109.7" y="131.2">60</text>
<text x="109.7" y="129.6">58</text>
<text x="126.2" y="126.6">B7_B41C_TX_#4</text>
<text x="102.7" y="138.1" transform="rotate(-90 102.7 138.1)">63</text>
<text x="106.3" y="138.1" transform="rotate(-90 106.3 138.1)">64</text>
</g>
<g font-size="1.6" fill="#00f">
<text x="177.2" y="89.3">B7_B41D_RXS_EN</text>
<text x="177.2" y="91.1">B7_B41C_RXS_EN</text>
<text x="177.2" y="92.8">B7_B41B_RXS_EN</text>
<text x="177.2" y="94.6">B7_B41A_RXS_EN</text>
</g>
<g font-size="1.6" fill="#ff8040">
<text x="201.8" y="123.2">5054133410_sd</text>
<text x="96.9" y="139.2">5054136010_sd</text>
</g>
<g font-size="1.3">
<text x="30.8" y="1.3">5</text>
<text x="88.8" y="1.3">4</text>
<text x="146.9" y="1.3">3</text>
<text x="205" y="1.3">2</text>
<text x="263.1" y="1.3">1</text>
<text x=".5" y="28.4">D</text>
<text x="292.6" y="28.4">D</text>
<text x=".5" y="79.5">C</text>
<text x="292.6" y="79.5">C</text>
<text x=".5" y="130.6">B</text>
<text x="292.6" y="130.6">B</text>
<text x=".5" y="181.7">A</text>
<text x="292.6" y="181.7">A</text>
<text x="30.8" y="207.4">5</text>
<text x="88.8" y="207.4">4</text>
<text x="146.9" y="207.4">3</text>
<text x="205" y="207.4">2</text>
<text x="263.1" y="207.4">1</text>
</g>
</svg>
